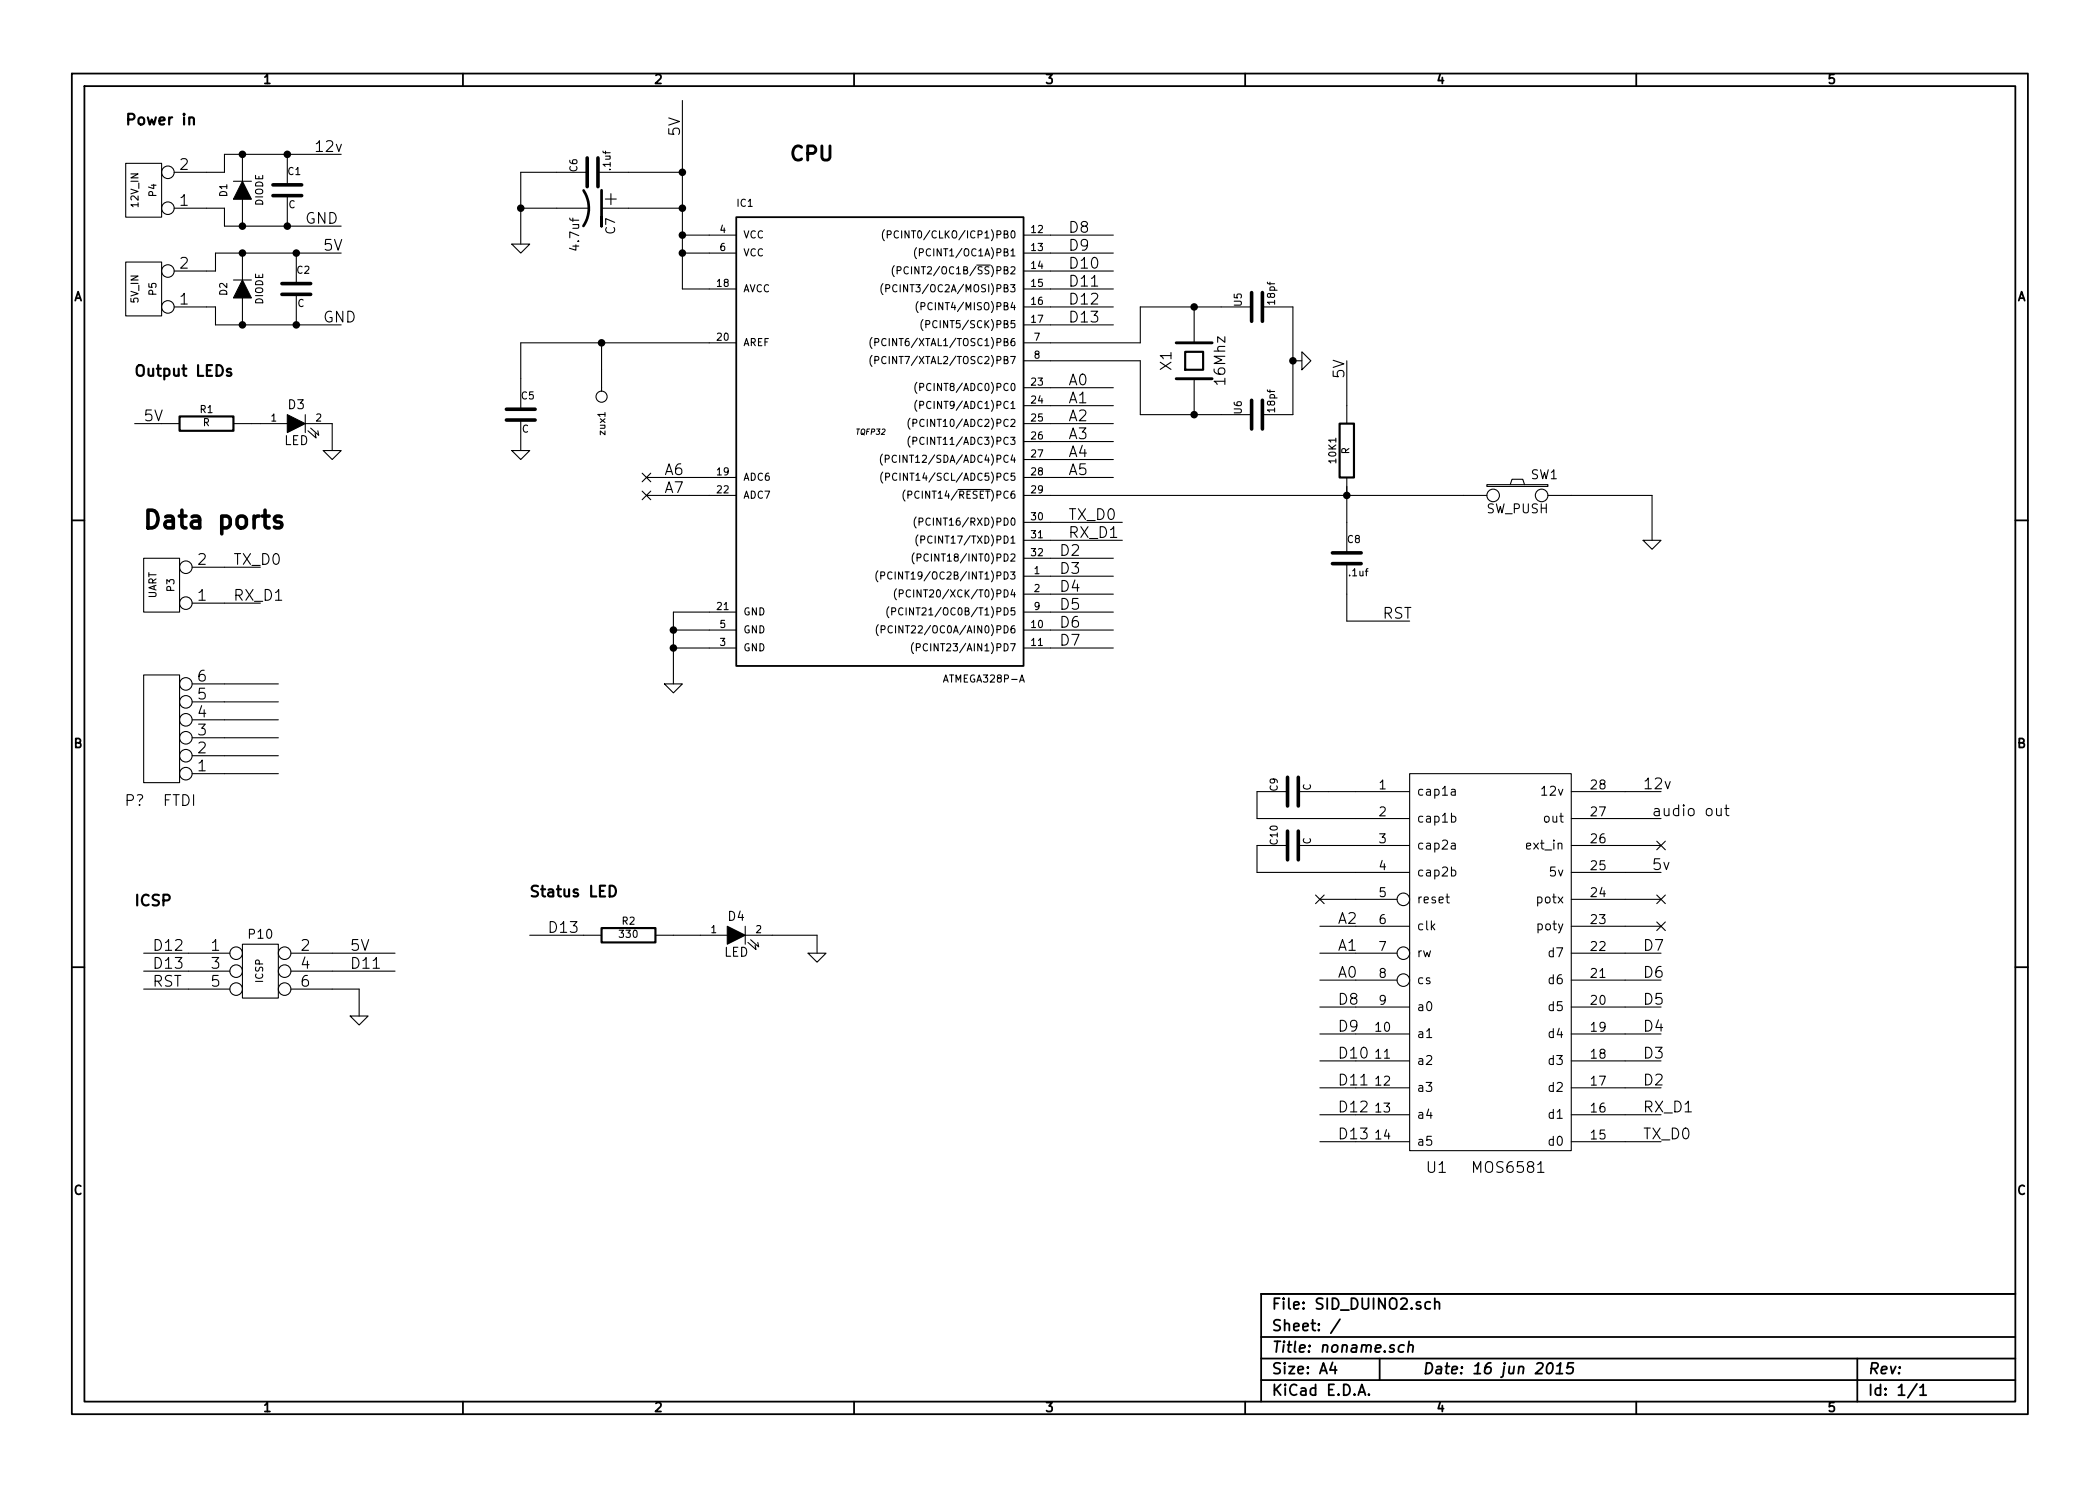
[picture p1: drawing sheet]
<svg xmlns="http://www.w3.org/2000/svg" width="297mm" height="210mm" viewBox="0 0 297 210" stroke-linecap="round" stroke-linejoin="round" font-family="sans-serif">
<g fill="none" stroke="#000" stroke-width=".25">
<path d="M10.2 10.4h276.6v189.7h-276.6zM11.9 12.2h273.2v186.1h-273.2zM65.5 10.4v1.8M120.8 10.4v1.8M176.1 10.4v1.8M231.4 10.4v1.8M104.1 30.7h40.7v63.5h-40.7zM10.2 73.6h1.7M285.1 73.6h1.7M10.2 136.8h1.7M285.1 136.8h1.7M65.5 198.3v1.8"/>
<path d="M120.8 198.3v1.8M176.1 198.3v1.8M178.4 189.2h106.7M178.4 195.3h106.7M178.4 192.2h106.7M188.5 192.8l-.4 1h1M188.8 193.3v1.1M189.5 186.7l-1.3 1.9M192.1 197.4l.5-1.5 .5 1.5M192.3 197h.7M193.6 197.3h.1l-.1 .1-.1-.1h.1v.1M195.1 192.2v3.1"/>
<path d="M198.6 190.4a.51 .51 0 0 0-.8 .2v.6a.53 .53 0 0 0 .7 0M199.2 190.4a.38 .38 0 0 1 .7 .1l-.1 .8M199.3 189.8l-.2 1.5M202.3 184.3a.48 .48 0 0 0-.6 0l-.1 .6a.48 .48 0 0 0 .7 .2M202.9 184.3a.38 .38 0 0 1 .7 .1v.8M202.9 183.7v1.5M219 193a.35 .35 0 0 1 .4-.2 .35 .35 0 0 1 .2 .3 .87 .87 0 0 1-.6 1.3l-.1-.1a1.14 1.14 0 0 1 .1-1.3zM220.1 194.4h.9M220.2 193.3l.6-.5-.2 1.6M222.6 192.8h-.8l-.1 .8 .2-.2 .5 .1 .1 .2-.1 .5a.62 .62 0 0 1-.8 0M231.4 198.3v1.8M262.7 192.2v6.1"/>
<path d="M271.1 195.8l-1.3 2M271.6 196.3l.4-.4v1.5M271.6 197.4h.9M285.1 183.1h-106.7v15.2"/>
</g>
<g fill="none" stroke="#000" stroke-width=".15">
<path d="M96.5 14.2v26.7h7.6M17.8 37.1h5.1v7.6h-5.1zM17.8 23.1h5.1v7.6h-5.1zM24.6 29.5h7.1v2.5h16.6M33 39.6h2.6M33 25.6h2.6M34.3 21.8v3.8M34.3 28.2v3.8M34.3 35.8v3.8M40.6 21.8v4.4M40.6 27.7v4.3M41.9 35.8v4.3"/>
<path d="M48.3 35.8h-17.8v2.5h-5.9M48.3 21.8h-16.6v2.6h-7.1M72.4 34.5h2.5l-1.2 1.3zM73.7 29.5h9.6M83.1 24.4h-9.4v10.1M84.6 24.4h11.9M85.1 29.5h11.4M96.5 33.3h7.6M96.5 35.8h7.6M125.1 32.5a1.2 1.2 0 0 0 0 1.6M125.5 33.2l.5-.1 .1-.1-.1-.3h-.5v1M126.5 37.6a1.2 1.2 0 0 0 0 1.5"/>
<path d="M126.9 38.3l.5-.1 .1-.1-.1-.3-.5-.1v1.1M127.1 32.8a.4 .4 0 0 0-.5 0 .4 .4 0 0 0-.1 .4 .37 .37 0 0 0 .2 .4 .37 .37 0 0 0 .4 0M128.5 37.8a.4 .4 0 0 0-.5 0 .4 .4 0 0 0-.1 .5 .37 .37 0 0 0 .1 .4 .37 .37 0 0 0 .5 0M129.6 35a1.2 1.2 0 0 0 0 1.6M130 35.7h.5l.1-.1-.1-.4h-.5v1M144.8 38.3h12.7M144.8 33.3h12.7M144.8 35.8h12.7M19 59.9h6.4M24.6 43.4h5.9v2.6h17.8M33 59.9h7.6M34.3 42.2v3.8"/>
<path d="M41.9 41.7v4.3M43.2 59.9h3.8v3.8M43.2 58.7v2.5M73.7 59.4v4.3M85.1 48.5v6.9M104.1 48.5h-30.4v9.4M123.3 47.7a1.2 1.2 0 0 0 0 1.6M123.3 50.3a1.2 1.2 0 0 0 0 1.5M123.7 48.4h.5l.1-.1-.1-.4h-.5v1M123.7 51l.5-.1 .1-.1-.1-.3-.5-.1v1.1M124.9 40.1a1.2 1.2 0 0 0 0 1.6M125.3 40.8h.5l.1-.2-.1-.3h-.5v1"/>
<path d="M126.9 40.4a.4 .4 0 0 0-.5 0 .4 .4 0 0 0-.1 .5 .37 .37 0 0 0 .1 .3 .37 .37 0 0 0 .5 0M128.7 59.2a1.2 1.2 0 0 0 0 1.5M129.1 59.9l.5-.1 .1-.1-.1-.3-.5-.1v1M129.7 54.1a1.2 1.2 0 0 0 0 1.5M129.7 56.6a1.2 1.2 0 0 0 0 1.6M129.9 42.7a1.2 1.2 0 0 0 0 1.5M130.1 54.8l.5-.1 .1-.1-.1-.3-.5-.1v1.1M130.1 57.3h.5l.1-.2-.1-.3h-.5v1M130.3 43.4l.5-.1v-.1v-.3l-.5-.1v1M130.6 45.2a1.2 1.2 0 0 0 0 1.6M131 45.9l.4-.1 .1-.1-.1-.3h-.4v1M144.8 43.4h12.7"/>
<path d="M144.8 59.9h12.7M144.8 51h16.5v7.7h15.7M144.8 54.9h12.7M144.8 57.4h12.7M144.8 40.9h12.7M144.8 46h12.7M168.9 43.4v5.1M168.9 53.6v5.1M177 43.4h-15.7v5.1h-16.5M178.6 43.4h4.3v15.3h-4.3M182.9 51h1.2M184.1 49.8l1.3 1.2-1.3 1.3z"/>
<path d="M190.5 51v8.9M20.3 79h5.1v7.6h-5.1zM43.6 61l1.1 1-.1-.7M43.9 60.6l1.2 1-.1-.6M45.7 63.7h2.6l-1.3 1.3zM72.4 63.7h2.5l-1.2 1.3zM90.8 66.9l1.2 1.3M90.8 69.5l1.2 1.2M91.4 70.1h12.7M91.4 67.6h12.7M92 66.9l-1.2 1.3M92 69.5l-1.2 1.2"/>
<path d="M124.8 64.3a1.2 1.2 0 0 0 0 1.5M124.9 66.8a1.2 1.2 0 0 0 0 1.5M125.2 64.9h.5l.1-.1-.1-.3-.5-.1v1M125.3 67.5l.5-.1v-.1v-.3l-.5-.1v1.1M126.8 64.5a.4 .4 0 0 0-.5 0 .4 .4 0 0 0-.1 .5 .37 .37 0 0 0 .2 .4 .37 .37 0 0 0 .4-.1M126.8 67.1a.4 .4 0 0 0-.5-.1 .4 .4 0 0 0-.1 .5 .37 .37 0 0 0 .2 .4 .37 .37 0 0 0 .4 0M128 69.3a1.2 1.2 0 0 0 0 1.6M128.4 70h.5l.1-.2-.1-.3h-.5v1M128.7 61.7a1.2 1.2 0 0 0 0 1.6M129.1 62.4h.5l.1-.2-.1-.3h-.5v1M129.3 78.2a1.2 1.2 0 0 0 0 1.6M129.6 73.1a1.2 1.2 0 0 0 0 1.6"/>
<path d="M129.7 78.9h.5l.1-.2-.1-.3h-.5v1M129.8 75.7a1.2 1.2 0 0 0 0 1.5M130 73.8h.5l.1-.1-.1-.4h-.5v1M130.3 76.4l.4-.1 .1-.1-.1-.3-.4-.1v1.1M135.5 69.3h4.6M144.8 73.9h13.9M144.8 76.4h13.9M144.8 70.1h65.5M144.8 79h12.7M144.8 62.5h12.7M144.8 65h12.7M144.8 67.6h12.7"/>
<path d="M190.5 67.6v10.6M190.5 79.8v8.1h8.9M210.3 68.6h8.6v.2h-8.6zM213.6 68.6l.3-.8h1.5l.2 .8M218.9 70.1h14.8v6.3M232.4 76.4h2.5l-1.2 1.3zM20.3 95.5h5.1v15.2h-5.1zM27.2 85.3h9.6M27.2 80.3h9.6M27.2 99.3h12.2M27.2 96.8h12.2M94 96.8h2.5l-1.3 1.2z"/>
<path d="M95.2 91.7h8.9M95.2 89.1h8.9M104.1 86.6h-8.9v10.2M124.2 80.8a1.2 1.2 0 0 0 0 1.5M124.2 88.4a1.2 1.2 0 0 0 0 1.5M124.6 81.5l.5-.1v-.1v-.3l-.5-.1v1M124.6 89.1l.5-.1 .1-.1-.1-.3-.5-.1v1.1M125.7 85.8a1.2 1.2 0 0 0 0 1.6M126.1 86.5h.5l.1-.1-.1-.4h-.5v1M126.2 81a.4 .4 0 0 0-.5 0 .4 .4 0 0 0-.1 .5 .37 .37 0 0 0 .1 .4 .37 .37 0 0 0 .5-.1M126.2 88.6a.4 .4 0 0 0-.5 0 .4 .4 0 0 0-.1 .5 .37 .37 0 0 0 .2 .4 .37 .37 0 0 0 .4 0M126.8 83.3a1.2 1.2 0 0 0 0 1.6"/>
<path d="M127.2 84l.5-.1 .1-.1-.1-.3h-.5v1M127.7 86.1a.4 .4 0 0 0-.5 0 .4 .4 0 0 0-.1 .5 .37 .37 0 0 0 .2 .4 .37 .37 0 0 0 .4-.1M128.8 83.6a.4 .4 0 0 0-.5 0 .4 .4 0 0 0-.1 .4 .37 .37 0 0 0 .2 .4 .37 .37 0 0 0 .4 0M129.2 90.9a1.2 1.2 0 0 0 0 1.6M129.6 91.6h.5l.1-.2-.1-.3h-.5v1M144.2 96.5l.4-1 .3 1M144.8 81.5h12.7M144.8 84.1h12.7M144.8 91.7h12.7M144.8 89.1h12.7M144.8 86.6h12.7M27.2 109.5h12.2"/>
<path d="M27.2 106.9h12.2M27.2 104.4h12.2M27.2 101.8h12.2M182.1 112h-4.3v3.8h21.6M182.1 119.6h-4.3v3.8h21.6M183.6 112h15.8M183.6 119.6h15.8M199.4 109.5h22.8v53.3h-22.8zM205.3 111.7h.5v.8M205.3 115.5h.4l.2 .2v.4l-.1 .2h-.5M205.3 119.3h.5v.8M205.8 112h-.4a.25 .25 0 0 0-.2 .3 .25 .25 0 0 0 .2 .2h.4"/>
<path d="M205.8 119.6l-.4 .1a.25 .25 0 0 0-.2 .2 .25 .25 0 0 0 .2 .2h.4M222.2 112h12.7M222.2 115.8h12.7M222.2 119.6h12.7M234.3 119l1.3 1.2M235.6 119l-1.3 1.2M242.8 114.4v.8a.39 .39 0 0 0 .7 .1M243.5 114.4v1M244 114.4h.6M244.2 113.9v1.3v.1l.4 .1M20.3 134.9h12.2M20.3 137.4h12.2"/>
<path d="M20.3 139.9h12.2M34.3 133.6h5.1v7.6h-5.1zM41.1 134.9h14.8M41.1 137.4h14.8M41.1 139.9h9.7v3.9M74.9 132.3h10.2M92.7 132.3h10.2M105.4 131.1v2.5M105.4 132.3h10.2v2.6M105.8 133.3l1.1 1.1-.1-.7M106.2 133l1.1 1-.1-.7M114.3 134.9h2.5l-1.2 1.2z"/>
<path d="M186.1 126.6l1.2 1.3M186.7 134.9h10.9M186.7 127.2h10.9M186.7 131.1h12.7M186.7 138.7h10.9M187.3 126.6l-1.2 1.3M204.5 126.9h.5M204.7 126.5v1.1v.1l.3 .1M205.3 123.2l.4-.1 .2 .2v.4l-.1 .2h-.5M222.2 134.9h12.7M222.2 123.4h12.7M222.2 127.2h12.7"/>
<path d="M222.2 131.1h12.7M222.2 138.7h12.7M234.3 130.4l1.3 1.3M234.3 126.6l1.3 1.3M235.6 130.4l-1.3 1.3M235.6 126.6l-1.3 1.3M49.5 143.8h2.6l-1.3 1.2zM186.7 142.5h12.7M186.7 146.3h12.7M186.7 150.1h12.7M186.7 153.9h12.7M186.7 157.7h12.7"/>
<path d="M222.2 142.5h12.7M222.2 146.3h12.7M222.2 150.1h12.7M222.2 153.9h12.7M222.2 157.7h12.7M186.7 161.5h12.7M222.2 161.5h12.7"/>
<circle cx="23.7" cy="29.5" r=".89"/>
<circle cx="23.7" cy="24.4" r=".89"/>
<circle cx="23.7" cy="38.3" r=".89"/>
<circle cx="23.7" cy="43.4" r=".89"/>
<circle cx="85.1" cy="56.1" r=".79"/>
<circle cx="211.2" cy="70.1" r=".89"/>
<circle cx="218.1" cy="70.1" r=".89"/>
<circle cx="26.3" cy="85.3" r=".89"/>
<circle cx="26.3" cy="96.8" r=".89"/>
<circle cx="26.3" cy="80.3" r=".89"/>
<circle cx="26.3" cy="99.3" r=".89"/>
<circle cx="26.3" cy="109.5" r=".89"/>
<circle cx="26.3" cy="106.9" r=".89"/>
<circle cx="26.3" cy="104.4" r=".89"/>
<circle cx="26.3" cy="101.8" r=".89"/>
<circle cx="33.4" cy="134.9" r=".89"/>
<circle cx="33.4" cy="139.9" r=".89"/>
<circle cx="33.4" cy="137.4" r=".89"/>
<circle cx="40.3" cy="134.9" r=".89"/>
<circle cx="40.3" cy="139.9" r=".89"/>
<circle cx="40.3" cy="137.4" r=".89"/>
<circle cx="198.5" cy="138.7" r=".89"/>
<circle cx="198.5" cy="134.9" r=".89"/>
<circle cx="198.5" cy="127.2" r=".89"/>
</g>
<path d="M34.3 25.6l1.3 2.6h-2.6zM34.3 39.6l1.3 2.6h-2.6zM40.6 58.7l2.6 1.2-2.6 1.3zM102.9 131.1l2.5 1.2-2.5 1.3z" fill="#000" stroke="#000" stroke-width=".15"/>
<g fill="none" stroke="#000" stroke-width=".51">
<path d="M38.6 27.7h4.1M38.6 26.2h4.1M83.1 22.3v4.1M84.6 22.3v4.1M39.9 41.7h4M39.9 40.1h4M71.6 59.4h4.1M71.6 57.9h4.1M177 41.4v4.1M177 56.6v4.1M178.6 41.4v4.1M178.6 56.6v4.1"/>
<path d="M39.8 73.1a.61 .61 0 0 0-1 .3l.1 .3 .9 .3 .1 .2-.1 .4-.3 .1h-.5l-.2-.1M188.5 79.8h4M188.5 78.2h4M182.1 110v4M182.1 117.6v4.1M183.6 110v4M183.6 117.6v4.1"/>
</g>
<path d="M26.8 16.8a.38 .38 0 0 1 .6 0v.8M25.4 58.9h7.6v2.1h-7.6zM32.7 52.2h-.4l-.2 .2 .1 .2 .5 .2v.1v.2l-.2 .1-.4-.1M167.6 49.8h2.6v2.5h-2.6zM189.5 59.9h2v7.7h-2zM85.1 131.3h7.6v2h-7.6zM86.2 125.3a.77 .77 0 0 1 .9 .8 .77 .77 0 0 1-.9 .7z" fill="none" stroke="#000" stroke-width=".3"/>
<path d="M82.5 26.9a4.6 4.6 0 0 1 0 5.1M85.1 26.9v5.1v-1.3" fill="none" stroke="#000" stroke-width=".38"/>
<path d="M166.4 53.6h5M166.4 48.5h5" fill="none" stroke="#000" stroke-width=".41"/>
<g fill="#000" stroke="#000" stroke-width=".25">
<circle cx="34.3" cy="35.8" r=".41"/>
<circle cx="34.3" cy="21.8" r=".41"/>
<circle cx="34.3" cy="32" r=".41"/>
<circle cx="40.6" cy="32" r=".41"/>
<circle cx="40.6" cy="21.8" r=".41"/>
<circle cx="41.9" cy="35.8" r=".41"/>
<circle cx="73.7" cy="29.5" r=".41"/>
<circle cx="96.5" cy="24.4" r=".41"/>
<circle cx="96.5" cy="35.8" r=".41"/>
<circle cx="96.5" cy="33.3" r=".41"/>
<circle cx="96.5" cy="29.5" r=".41"/>
<circle cx="34.3" cy="46" r=".41"/>
<circle cx="41.9" cy="46" r=".41"/>
<circle cx="85.1" cy="48.5" r=".41"/>
<circle cx="168.9" cy="43.4" r=".41"/>
<circle cx="168.9" cy="58.7" r=".41"/>
<circle cx="182.9" cy="51" r=".41"/>
<circle cx="190.5" cy="70.1" r=".41"/>
<circle cx="95.2" cy="91.7" r=".41"/>
<circle cx="95.2" cy="89.1" r=".41"/>
</g>
<text font-size="3.5" x="20.3" y="74.9">Data ports</text>
<g font-size="2.8">
<text x="111.8" y="22.9">CPU</text>
<text x="87.4" y="29" transform="rotate(-90 87.4 29)">+</text>
</g>
<g font-size="2.1">
<text x="17.8" y="17.8">Power in</text>
<text x="44.4" y="21.6">12v</text>
<text x="96.3" y="19.3" transform="rotate(-90 96.3 19.3)">5V</text>
<text x="25.5" y="29.2">1</text>
<text x="25.5" y="24.1">2</text>
<text x="43.2" y="31.7">GND</text>
<text x="45.7" y="35.6">5V</text>
<text x="151.1" y="35.6">D9</text>
<text x="151.1" y="33">D8</text>
<text x="25.5" y="38.1">2</text>
<text x="151.1" y="38.1">D10</text>
<text x="151.1" y="40.6">D11</text>
<text x="25.5" y="43.2">1</text>
<text x="45.7" y="45.7">GND</text>
<text x="151.1" y="43.2">D12</text>
<text x="151.1" y="45.7">D13</text>
<text x="19" y="53.3">Output LEDs</text>
<text x="165.8" y="52.3" transform="rotate(-90 165.8 52.3)">X1</text>
<text x="190.2" y="53.6" transform="rotate(-90 190.2 53.6)">5V</text>
<text x="20.3" y="59.7">5V</text>
<text x="151.1" y="54.6">A0</text>
<text x="151.1" y="57.1">A1</text>
<text x="151.1" y="59.7">A2</text>
<text x="173.4" y="54.3" transform="rotate(-90 173.4 54.3)">16Mhz</text>
<text x="151.1" y="62.2">A3</text>
<text x="151.1" y="64.8">A4</text>
<text x="94" y="67.3">A6</text>
<text x="94" y="69.8">A7</text>
<text x="151.1" y="67.3">A5</text>
<text x="151.1" y="73.7">TX_D0</text>
<text x="151.1" y="76.2">RX_D1</text>
<text x="28" y="80">2</text>
<text x="33" y="80">TX_D0</text>
<text x="149.9" y="78.7">D2</text>
<text x="149.9" y="81.3">D3</text>
<text x="149.9" y="83.8">D4</text>
<text x="28" y="85.1">1</text>
<text x="33" y="85.1">RX_D1</text>
<text x="149.9" y="86.4">D5</text>
<text x="149.9" y="88.9">D6</text>
<text x="195.6" y="87.6">RST</text>
<text x="149.9" y="91.4">D7</text>
<text x="28" y="101.6">4</text>
<text x="28" y="99.1">5</text>
<text x="28" y="96.5">6</text>
<text x="28" y="106.7">2</text>
<text x="28" y="104.1">3</text>
<text x="28" y="109.2">1</text>
<text x="232.4" y="111.8">12v</text>
<text x="17.7" y="114.1">P?</text>
<text x="23" y="114.1">FTDI</text>
<text x="233.7" y="115.6">audio out</text>
<text x="233.7" y="123.2">5v</text>
<text x="19" y="128.3">ICSP</text>
<text x="74.9" y="127">Status LED</text>
<text x="189.2" y="130.8">A2</text>
<text x="21.6" y="134.6">D12</text>
<text x="21.6" y="137.2">D13</text>
<text x="29.9" y="134.6">1</text>
<text x="29.9" y="137.2">3</text>
<text x="42.6" y="134.6">2</text>
<text x="42.6" y="137.2">4</text>
<text x="49.5" y="134.6">5V</text>
<text x="49.5" y="137.2">D11</text>
<text x="77.5" y="132.1">D13</text>
<text x="189.2" y="134.6">A1</text>
<text x="232.4" y="134.6">D7</text>
<text x="21.6" y="139.7">RST</text>
<text x="29.9" y="139.7">5</text>
<text x="42.6" y="139.7">6</text>
<text x="189.2" y="138.4">A0</text>
<text x="189.2" y="142.2">D8</text>
<text x="232.4" y="142.2">D5</text>
<text x="232.4" y="138.4">D6</text>
<text x="189.2" y="146">D9</text>
<text x="189.2" y="149.9">D10</text>
<text x="232.4" y="149.9">D3</text>
<text x="232.4" y="146">D4</text>
<text x="189.2" y="153.7">D11</text>
<text x="232.4" y="153.7">D2</text>
<text x="189.2" y="157.5">D12</text>
<text x="189.2" y="161.3">D13</text>
<text x="232.4" y="161.3">TX_D0</text>
<text x="232.4" y="157.5">RX_D1</text>
<text x="201.9" y="166">U1</text>
<text x="208.6" y="166">MOS6581</text>
<text x="179.9" y="185.4">File: SID_DUINO2.sch</text>
<text x="179.9" y="191.5">Title: noname.sch</text>
<text x="179.9" y="188.4">Sheet: /</text>
<text x="179.9" y="197.6">KiCad E.D.A.</text>
<text x="179.9" y="194.5">Size: A4</text>
<text x="201.2" y="194.5">Date: 16 jun 2015</text>
<text x="264.2" y="194.5">Rev:</text>
<text x="264.2" y="197.6">Id: 1/1</text>
</g>
<g font-size="1.8">
<text x="37.3" y="11.9">1</text>
<text x="92.7" y="11.9">2</text>
<text x="148" y="11.9">3</text>
<text x="203.3" y="11.9">4</text>
<text x="258.6" y="11.9">5</text>
<text x="82" y="35.2" transform="rotate(-90 82 35.2)">4.7uf</text>
<text x="87.1" y="33.1" transform="rotate(-90 87.1 33.1)">C7</text>
<text x="10.4" y="42.7">A</text>
<text x="285.3" y="42.7">A</text>
<text x="40.8" y="58">D3</text>
<text x="40.2" y="63">LED</text>
<text x="216.5" y="67.9">SW1</text>
<text x="210.3" y="72.7">SW_PUSH</text>
<text x="10.4" y="105.9">B</text>
<text x="285.3" y="105.9">B</text>
<text x="195.1" y="111.8">1</text>
<text x="200.4" y="112.6">cap1a</text>
<text x="218.3" y="112.6">12v</text>
<text x="225.1" y="111.8">28</text>
<text x="195.1" y="115.6">2</text>
<text x="195.1" y="119.4">3</text>
<text x="200.4" y="116.5">cap1b</text>
<text x="218.5" y="116.5">out</text>
<text x="225.1" y="119.4">26</text>
<text x="225.1" y="115.6">27</text>
<text x="195.1" y="123.2">4</text>
<text x="200.4" y="120.3">cap2a</text>
<text x="200.4" y="124.1">cap2b</text>
<text x="216.1" y="120.3">ext_in</text>
<text x="219.3" y="124.1">5v</text>
<text x="225.1" y="123.2">25</text>
<text x="103" y="130.3">D4</text>
<text x="195.1" y="127">5</text>
<text x="195.1" y="130.8">6</text>
<text x="200.4" y="127.9">reset</text>
<text x="200.4" y="131.7">clk</text>
<text x="217.5" y="131.7">poty</text>
<text x="217.5" y="127.9">potx</text>
<text x="225.1" y="130.8">23</text>
<text x="225.1" y="127">24</text>
<text x="35.3" y="132.9">P10</text>
<text x="102.4" y="135.4">LED</text>
<text x="195.1" y="134.6">7</text>
<text x="200.4" y="135.5">rw</text>
<text x="219.2" y="135.5">d7</text>
<text x="225.1" y="134.6">22</text>
<text x="195.1" y="138.4">8</text>
<text x="195.1" y="142.2">9</text>
<text x="200.4" y="139.3">cs</text>
<text x="200.4" y="143.1">a0</text>
<text x="219.2" y="143.1">d5</text>
<text x="219.2" y="139.3">d6</text>
<text x="225.1" y="142.2">20</text>
<text x="225.1" y="138.4">21</text>
<text x="194.6" y="146">10</text>
<text x="194.6" y="149.9">11</text>
<text x="200.4" y="146.9">a1</text>
<text x="219.2" y="146.9">d4</text>
<text x="225.1" y="149.9">18</text>
<text x="225.1" y="146">19</text>
<text x="194.6" y="153.7">12</text>
<text x="200.4" y="150.7">a2</text>
<text x="200.4" y="154.6">a3</text>
<text x="219.2" y="154.6">d2</text>
<text x="219.2" y="150.7">d3</text>
<text x="225.1" y="153.7">17</text>
<text x="194.6" y="157.5">13</text>
<text x="194.6" y="161.3">14</text>
<text x="200.4" y="158.4">a4</text>
<text x="219.2" y="158.4">d1</text>
<text x="225.1" y="161.3">15</text>
<text x="225.1" y="157.5">16</text>
<text x="200.4" y="162.2">a5</text>
<text x="219.2" y="162.2">d0</text>
<text x="10.4" y="169.1">C</text>
<text x="285.3" y="169.1">C</text>
<text x="37.3" y="199.8">1</text>
<text x="92.7" y="199.8">2</text>
<text x="148" y="199.8">3</text>
<text x="203.3" y="199.8">4</text>
<text x="258.6" y="199.8">5</text>
</g>
<g font-size="1.4">
<text x="86.4" y="24" transform="rotate(-90 86.4 24)">.1uf</text>
<text x="19.6" y="29.3" transform="rotate(-90 19.6 29.3)">12V_IN</text>
<text x="22.2" y="27.8" transform="rotate(-90 22.2 27.8)">P4</text>
<text x="32.2" y="27.8" transform="rotate(-90 32.2 27.8)">D1</text>
<text x="37.3" y="29.1" transform="rotate(-90 37.3 29.1)">DIODE</text>
<text x="40.7" y="24.8">C1</text>
<text x="40.8" y="29.5">C</text>
<text x="81.7" y="24.3" transform="rotate(-90 81.7 24.3)">C6</text>
<text x="104.3" y="29.3">IC1</text>
<text x="101.9" y="33">4</text>
<text x="101.9" y="35.6">6</text>
<text x="105.2" y="33.8">VCC</text>
<text x="127.1" y="33.8">(PCINT0/CLKO/ICP1)PB0</text>
<text x="145.9" y="33">12</text>
<text x="145.9" y="35.6">13</text>
<text x="22.2" y="41.8" transform="rotate(-90 22.2 41.8)">P5</text>
<text x="32.2" y="41.8" transform="rotate(-90 32.2 41.8)">D2</text>
<text x="42" y="38.8">C2</text>
<text x="101.4" y="40.6">18</text>
<text x="105.2" y="36.3">VCC</text>
<text x="105.2" y="41.4">AVCC</text>
<text x="126.7" y="41.4">(PCINT3/OC2A/MOSI)PB3</text>
<text x="128.4" y="38.9">(PCINT2/OC1B/SS)PB2</text>
<text x="130.7" y="36.3">(PCINT1/OC1A)PB1</text>
<text x="145.9" y="38.1">14</text>
<text x="145.9" y="40.6">15</text>
<text x="19.6" y="42.8" transform="rotate(-90 19.6 42.8)">5V_IN</text>
<text x="37.3" y="43.1" transform="rotate(-90 37.3 43.1)">DIODE</text>
<text x="42.1" y="43.5">C</text>
<text x="131" y="43.9">(PCINT4/MISO)PB4</text>
<text x="131.6" y="46.5">(PCINT5/SCK)PB5</text>
<text x="145.9" y="43.2">16</text>
<text x="145.9" y="45.7">17</text>
<text x="175.7" y="43.3" transform="rotate(-90 175.7 43.3)">U5</text>
<text x="180.4" y="43" transform="rotate(-90 180.4 43)">18pf</text>
<text x="101.4" y="48.3">20</text>
<text x="105.2" y="49">AREF</text>
<text x="125" y="49">(PCINT6/XTAL1/TOSC1)PB6</text>
<text x="125" y="51.6">(PCINT7/XTAL2/TOSC2)PB7</text>
<text x="146.3" y="48.3">7</text>
<text x="146.3" y="50.8">8</text>
<text x="28.3" y="58.5">R1</text>
<text x="38.4" y="59.7">1</text>
<text x="44.7" y="59.7">2</text>
<text x="73.8" y="56.6">C5</text>
<text x="130.8" y="55.4">(PCINT8/ADC0)PC0</text>
<text x="130.8" y="57.9">(PCINT9/ADC1)PC1</text>
<text x="145.9" y="54.6">23</text>
<text x="145.9" y="57.1">24</text>
<text x="145.9" y="59.7">25</text>
<text x="175.7" y="58.5" transform="rotate(-90 175.7 58.5)">U6</text>
<text x="180.4" y="58.2" transform="rotate(-90 180.4 58.2)">18pf</text>
<text x="28.7" y="60.3">R</text>
<text x="73.8" y="61.3">C</text>
<text x="85.7" y="61.5" transform="rotate(-90 85.7 61.5)">zux1</text>
<text x="126.6" y="65.5">(PCINT12/SDA/ADC4)PC4</text>
<text x="130" y="60.4">(PCINT10/ADC2)PC2</text>
<text x="130" y="63">(PCINT11/ADC3)PC3</text>
<text x="145.9" y="62.2">26</text>
<text x="145.9" y="64.8">27</text>
<text x="189.1" y="65.4" transform="rotate(-90 189.1 65.4)">10K1</text>
<text x="190.9" y="64.3" transform="rotate(-90 190.9 64.3)">R</text>
<text x="101.4" y="69.8">22</text>
<text x="101.4" y="67.3">19</text>
<text x="105.2" y="70.6">ADC7</text>
<text x="105.2" y="68.1">ADC6</text>
<text x="126.8" y="68.1">(PCINT14/SCL/ADC5)PC5</text>
<text x="129.1" y="70.6">(PCINT14/RESET)PC6</text>
<text x="145.9" y="67.3">28</text>
<text x="145.9" y="69.8">29</text>
<text x="130.9" y="74.4">(PCINT16/RXD)PD0</text>
<text x="131" y="77">(PCINT17/TXD)PD1</text>
<text x="145.9" y="73.7">30</text>
<text x="145.9" y="76.2">31</text>
<text x="190.6" y="76.9">C8</text>
<text x="24.7" y="83.7" transform="rotate(-90 24.7 83.7)">P3</text>
<text x="126.5" y="82">(PCINT19/OC2B/INT1)PD3</text>
<text x="130.8" y="79.5">(PCINT18/INT0)PD2</text>
<text x="145.9" y="78.7">32</text>
<text x="146.3" y="81.3">1</text>
<text x="146.3" y="83.8">2</text>
<text x="190.9" y="81.6">.1uf</text>
<text x="22.2" y="84.8" transform="rotate(-90 22.2 84.8)">UART</text>
<text x="101.4" y="86.4">21</text>
<text x="101.9" y="88.9">5</text>
<text x="105.2" y="89.7">GND</text>
<text x="105.2" y="87.1">GND</text>
<text x="126.3" y="89.7">(PCINT22/OC0A/AIN0)PD6</text>
<text x="127.9" y="87.1">(PCINT21/OC0B/T1)PD5</text>
<text x="128.8" y="84.6">(PCINT20/XCK/T0)PD4</text>
<text x="145.9" y="88.9">10</text>
<text x="146.3" y="86.4">9</text>
<text x="101.9" y="91.4">3</text>
<text x="105.2" y="92.2">GND</text>
<text x="130.6" y="92.2">(PCINT23/AIN1)PD7</text>
<text x="145.9" y="91.4">11</text>
<text x="133.7" y="96.6">ATMEGA328P-A</text>
<text x="180.8" y="111.9" transform="rotate(-90 180.8 111.9)">C9</text>
<text x="185.5" y="111.9" transform="rotate(-90 185.5 111.9)">C</text>
<text x="180.8" y="119.5" transform="rotate(-90 180.8 119.5)">C10</text>
<text x="185.5" y="119.5" transform="rotate(-90 185.5 119.5)">C</text>
<text x="88" y="130.9">R2</text>
<text x="87.7" y="132.7">330</text>
<text x="100.6" y="132.1">1</text>
<text x="106.9" y="132.1">2</text>
<text x="37.3" y="139" transform="rotate(-90 37.3 139)">ICSP</text>
</g>
<text font-size="1.1" x="121.2" y="61.5">TQFP32</text>
</svg>
